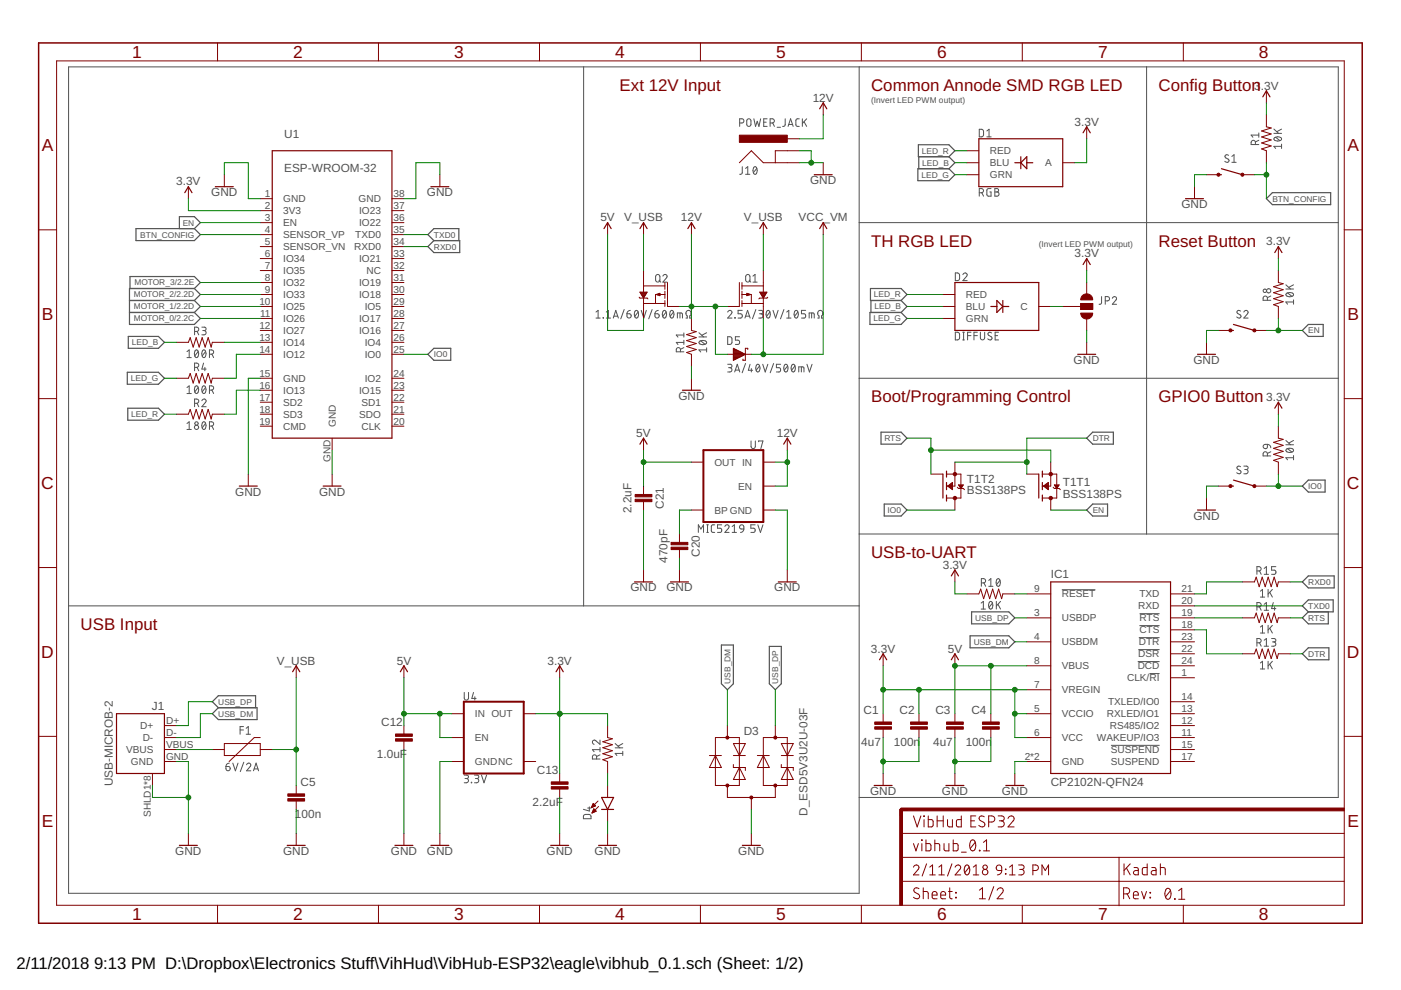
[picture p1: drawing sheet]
<svg xmlns="http://www.w3.org/2000/svg" width="297mm" height="210mm" viewBox="0 0 297 210" stroke-linecap="round" stroke-linejoin="round" font-family="sans-serif">
<g fill="none" stroke="#505050" stroke-width=".21">
<path d="M123.7 14.2v114.3M182.2 14.2v175.2h-167.7v-175.2h269.2v154.9h-101.5M243.1 14.2v99M156.8 26.1h.5a.44 .44 0 0 0 .4-.5 .44 .44 0 0 0-.4-.4h-.5v1.6M157.4 35.3v1.4l-.6 .3M158.1 37h.9M158.1 35.7l.4-.4v1.7M158.5 25.3l.3-.1 .3 .1 .1 1.1a.44 .44 0 0 1-.4 .4 .44 .44 0 0 1-.5-.4zM159.8 25.2l.4 1.6 .3-1.1 .4 1.1 .4-1.6M159.9 35.5l.2-.2a.95 .95 0 0 1 0 1.7 1 1 0 0 1-.2-1.5zM160.5 35.7l-.8 .9M161.9 25.9h.6"/>
<path d="M162.6 25.2h-.7v1.6h.7M163.3 26.1h.4a.44 .44 0 0 0 .5-.5 .44 .44 0 0 0-.5-.4h-.4v1.6M163.8 26.1l.4 .7M164.8 27h.7M166.5 25.2l-.1 1.4-.5 .2M167.1 26.8l.5-1.6 .6 1.6M167.2 26.4h.8M169.5 25.2h-.5l-.3 .3 .1 1.1 .2 .2h.5M170.1 25.2v1.6M170.5 25.8l.5 1M171 25.2l-.9 1M207.6 27.4h.6l.3 .3v.9l-.3 .4h-.6z"/>
<path d="M209.2 29h.9M209.2 27.8l.5-.4v1.6M210.1 40h-.7l-.1 .2-.1 1 .2 .4h.7v-.9h-.2M210.9 40h.5a.36 .36 0 0 1 .3 .3 .36 .36 0 0 1-.3 .4 .44 .44 0 0 1 .4 .4 .44 .44 0 0 1-.4 .5h-.5zM260.5 32.9a.41 .41 0 0 0-.6-.1 .41 .41 0 0 0-.1 .6l.6 .3a.38 .38 0 0 1 .1 .6 .38 .38 0 0 1-.5 .1l-.3-.2M261.2 33.2l.4-.4v1.6M261.2 34.4h.9M266.2 30.6v-.4a.46 .46 0 0 0-.5-.5 .46 .46 0 0 0-.4 .5v.4h1.6M266.9 29.7l-.7 .4M266.9 28.6h-1.6l.3 .5M266.9 28.2v.9M270.1 28.3h1.6"/>
<path d="M270.1 27.4l1 .9M270.2 29.2a1 1 0 0 1 1.5 .3 .97 .97 0 0 1-1.6 0zM270.5 29.1l.9 .7M271.7 31h-1.6l.4 .5M271.7 30.6v.9M271.7 27.4l-1 .5M139.1 58.3l.4-.1 .3 .1 .1 1.1a.46 .46 0 0 1-.4 .4 .46 .46 0 0 1-.5-.4zM139.7 59.5l.4 .3M140.5 58.5a.44 .44 0 0 1 .7-.3 .44 .44 0 0 1 .1 .7l-.8 .9h.9M158.2 58.3l.4-.1 .3 .1 .1 1.1a.46 .46 0 0 1-.5 .4 .46 .46 0 0 1-.4-.4zM158.8 59.5l.4 .3M159.6 58.5l.5-.3v1.6"/>
<path d="M159.6 59.8h.9M182.2 47.2h101.5M202.5 57.9h.7l.2 .2 .1 1-.3 .4h-.7zM204.2 58.2a.45 .45 0 0 1 .6-.3 .45 .45 0 0 1 .1 .7l-.7 .9h.9M207.6 40.9h.5a.44 .44 0 0 0 .4-.5 .44 .44 0 0 0-.4-.4h-.5v1.6M208.2 40.9l.3 .7M210.9 40.7h.5M39.6 74.5l.5-.3v1.6M39.6 75.8h1M41.3 70.3h.4a.46 .46 0 0 0 .4-.5 .46 .46 0 0 0-.4-.4h-.4v1.6M41.3 77.9h.4a.46 .46 0 0 0 .4-.5 .46 .46 0 0 0-.4-.4h-.4v1.6M41.4 74.3l.1-.1a.8 .8 0 0 1 .7 .6 .8 .8 0 0 1-.2 .8l-.3 .2a1.04 1.04 0 0 1-.3-1.5z"/>
<path d="M41.8 70.3l.3 .7M41.8 77.9l.3 .7M42 74.5l-.7 1M42.8 69.4h.5a.36 .36 0 0 1 .4 .3 .36 .36 0 0 1-.4 .4h-.3M43 74.3l.1-.1a.8 .8 0 0 1 .7 .6 .8 .8 0 0 1-.3 .8l-.3 .2a1.04 1.04 0 0 1-.2-1.5zM43.2 77l-.4 1.3h.9M43.2 70.1a.46 .46 0 0 1 .5 .4 .46 .46 0 0 1-.5 .5h-.4M43.4 77.9v.7M43.6 74.5l-.7 1M44.4 75.1h.5a.46 .46 0 0 0 .4-.5 .46 .46 0 0 0-.4-.4h-.5v1.6M44.9 75.1l.4 .7M126.4 67.4h.9"/>
<path d="M126.4 66.2l.4-.4v1.6M127.9 67.4h.1zM128.5 67.4h1M128.5 66.2l.5-.4v1.6M130 67.4l.6-1.6 .5 1.6M130.2 67h.8M132.3 65.6l-.7 2M132.9 66.5h.6a.45 .45 0 0 1 .3 .5 .45 .45 0 0 1-.4 .4 .45 .45 0 0 1-.5-.4zM133.6 65.8l-.5 .3-.2 .4M134.7 65.9l.2-.1a.97 .97 0 0 1 0 1.6 1.02 1.02 0 0 1-.2-1.5zM135.3 66.2l-.7 .9M136 65.8l.5 1.6 .5-1.6"/>
<path d="M138.3 65.6l-.8 2M138.9 66.5h.5a.45 .45 0 0 1 .4 .5 .45 .45 0 0 1-.5 .4 .45 .45 0 0 1-.4-.4zM139.6 65.8l-.5 .2-.2 .5M140.6 65.9l.3-.1a.95 .95 0 0 1 0 1.6 1.04 1.04 0 0 1-.3-1.5zM141.2 66.2l-.7 .9M142.2 65.9l.2-.1a.95 .95 0 0 1 0 1.6 1.04 1.04 0 0 1-.2-1.5zM142.8 66.2l-.7 .9M143.6 67.4v-1h1l.1 1M144.2 66.4v1M144.3 74.6v-.5a.44 .44 0 0 0-.5-.4 .44 .44 0 0 0-.4 .4v.5h1.6M145 73.7l-.7 .4M145 72.6h-1.6l.3 .4"/>
<path d="M145 70.6v.9M145 72.1v.9M145 71h-1.6l.3 .5M145.4 67.4h.3v-.4a.62 .62 0 0 1-.2-1 .62 .62 0 0 1 1 0 .62 .62 0 0 1-.3 1v.4h.3M148.2 71.4h1.6M148.2 70.5l1 .9M148.3 72.4a1.02 1.02 0 0 1 1.5 .2 .95 .95 0 0 1-1.6 0zM148.6 72.3l.9 .7M149.8 74.2h-1.6l.4 .4M149.8 73.7v.9M149.8 70.5l-1 .6M154.3 66.2a.45 .45 0 0 1 .6-.4 .45 .45 0 0 1 .2 .7l-.8 .9h.9"/>
<path d="M154.3 77.2h.5a.36 .36 0 0 1 .4 .4 .36 .36 0 0 1-.4 .4h-.3M154.3 71.4h.6l.3 .3v.9l-.3 .4h-.6zM154.7 78a.46 .46 0 0 1 .5 .4 .46 .46 0 0 1-.5 .5h-.4M155.8 78.9l.5-1.7 .5 1.7M155.8 67.4h.1zM155.9 78.5h.8M156.8 71.4h-.9v.7h.5a.46 .46 0 0 1 .4 .5 .46 .46 0 0 1-.4 .4h-.5M157.4 65.8h-.9v.7h.5a.46 .46 0 0 1 .4 .5 .46 .46 0 0 1-.4 .4h-.5M157.9 67.4l.6-1.6 .5 1.6M158.1 77.1l-.7 1.9M158.1 67h.8M159 77.2l-.3 1.3h.9"/>
<path d="M159.3 78.1v.8M160.3 65.6l-.8 2M160.4 77.3h.1a.8 .8 0 0 1 .7 .5 .8 .8 0 0 1-.2 .8l-.3 .3a1.04 1.04 0 0 1-.3-1.6zM160.9 65.8h.5a.36 .36 0 0 1 .4 .4 .36 .36 0 0 1-.4 .3h-.4M161 77.6l-.7 .9M161.3 66.5a.46 .46 0 0 1 .5 .5 .46 .46 0 0 1-.5 .4h-.4M161.7 77.2l.5 1.7 .6-1.7M162.6 65.9l.3-.1a.97 .97 0 0 1 0 1.6 1.02 1.02 0 0 1-.3-1.5zM163.2 66.2l-.7 .9M163.9 65.8l.5 1.6 .6-1.6M164 77.1l-.7 1.9M165.5 77.2h-.9v.8h.5a.46 .46 0 0 1 .4 .4 .46 .46 0 0 1-.4 .5h-.5"/>
<path d="M166.2 65.6l-.7 2M166.4 77.3l.2-.1a.97 .97 0 0 1 0 1.7 1.02 1.02 0 0 1-.2-1.6zM166.8 67.4h.9M166.8 66.2l.4-.4v1.6M167 77.6l-.7 .9M167.9 77.3l.3-.1a.97 .97 0 0 1 0 1.7 1.02 1.02 0 0 1-.3-1.6zM168.6 77.6l-.8 .9M168.6 65.9l.2-.1a.95 .95 0 0 1 0 1.6 1.04 1.04 0 0 1-.2-1.5zM169.2 66.2l-.8 .9M169.4 78.9v-1.1l1 .1 .1 1M169.9 77.8v1.1M170.8 65.8h-.9v.7h.6a.46 .46 0 0 1 .3 .5 .46 .46 0 0 1-.3 .4h-.6"/>
<path d="M171.1 77.2l.5 1.7 .6-1.7M171.6 67.4v-1h1v1M172.1 66.4v1M173.4 67.4h.3v-.4a.62 .62 0 0 1-.3-1 .62 .62 0 0 1 1 0 .62 .62 0 0 1-.2 1v.4h.3M202.5 70.4l.7 .1 .2 .2 .1 .9-.3 .4-.7 .1zM204.1 70.4h.4M204.1 72.1h.4M204.3 70.4v1.7M205.1 71.2h.8M205.9 70.4h-.8v1.7M206.5 71.2h.7M207.2 70.4h-.7v1.7"/>
<path d="M207.9 70.4v1.2a.46 .46 0 0 0 .4 .5 .46 .46 0 0 0 .5-.5v-1.2M210.2 70.6l-.5-.1-.2 .3v.2l.6 .4a.41 .41 0 0 1 .1 .6 .41 .41 0 0 1-.6 0l-.2-.2M211 71.2h.5M211.7 70.4h-.7v1.7h.7M233.6 62.9l-.1 1.4-.2 .2h-.3M234.3 63.8h.5a.46 .46 0 0 0 .4-.5 .46 .46 0 0 0-.4-.4h-.5v1.6M235.8 63.2a.44 .44 0 0 1 .7-.3 .44 .44 0 0 1 .1 .7l-.8 .9h.9M263 66l-.5-.2-.2 .4v.2l.6 .4a.41 .41 0 0 1 .1 .6 .41 .41 0 0 1-.6-.1l-.2-.1M263.7 66.2a.45 .45 0 0 1 .6-.4 .45 .45 0 0 1 .2 .7l-.8 .9h.9M268.7 63.7v-.5a.46 .46 0 0 0-.4-.4 .46 .46 0 0 0-.5 .4v.5h1.6M269.4 62.8l-.7 .3M272.6 61.3h1.7"/>
<path d="M272.6 60.4l1 .9M272.8 62.2a1.02 1.02 0 0 1 1.5 .3 .95 .95 0 0 1-1.7 0zM273 62.1l.9 .7M274.3 64h-1.7l.4 .5M274.3 63.6v.9M274.3 60.4l-1 .5M39.6 89.8l.5-.4v1.7M39.6 82.2l.5-.4v1.6M39.6 91.1h1M39.6 83.4h1M41.3 85.5h.4a.46 .46 0 0 0 .4-.4 .46 .46 0 0 0-.4-.5h-.4v1.6M41.4 81.9l.1-.1a.8 .8 0 0 1 .7 .6 .8 .8 0 0 1-.2 .8l-.3 .2a1.04 1.04 0 0 1-.3-1.5z"/>
<path d="M41.8 85.5l.3 .7M42 82.2l-.7 .9M42.8 85a.44 .44 0 0 1 .6-.4 .44 .44 0 0 1 .2 .7l-.8 .9h.9M43 89.5h.1a.8 .8 0 0 1 .7 .5 .8 .8 0 0 1-.3 .8l-.3 .3a1.04 1.04 0 0 1-.2-1.6zM43 81.9l.1-.1a.8 .8 0 0 1 .7 .6 .8 .8 0 0 1-.3 .8l-.3 .2a1.04 1.04 0 0 1-.2-1.5zM43.6 89.8l-.7 .9M43.6 82.2l-.7 .9M44.4 90.3h.5a.46 .46 0 0 0 .4-.4 .46 .46 0 0 0-.4-.5h-.5v1.7M44.4 82.7h.5a.46 .46 0 0 0 .4-.4 .46 .46 0 0 0-.4-.5h-.5v1.6M44.9 90.3l.4 .8M44.9 82.7l.4 .7M159.2 93.5v1.2a.46 .46 0 0 0 .5 .4 .46 .46 0 0 0 .4-.4v-1.2"/>
<path d="M160.8 93.7v-.2h1l-.5 1.6M182.2 80.2h101.5M263 99a.41 .41 0 0 0-.6-.1 .41 .41 0 0 0-.1 .5l.6 .4a.41 .41 0 0 1 .1 .6 .41 .41 0 0 1-.6 0l-.2-.2M263.7 98.8h.6a.36 .36 0 0 1 .3 .4 .36 .36 0 0 1-.3 .3h-.4M264.2 99.5a.46 .46 0 0 1 .4 .5 .46 .46 0 0 1-.4 .5h-.5M267.9 94.3l.8-.1v.6a.46 .46 0 0 1-.7 .3 .46 .46 0 0 1-.1-.8zM268.7 96.7v-.5a.46 .46 0 0 0-.4-.4 .46 .46 0 0 0-.5 .4v.5h1.6M268.7 94.2l.6 .3 .1 .4M269.4 95.8l-.7 .3M272.6 94.3h1.7M272.6 93.4l1 .9M272.8 95.2a1 1 0 0 1 1.5 .3 .97 .97 0 0 1-1.7 0z"/>
<path d="M273 95.1l.9 .7M274.3 96.6v.9M274.3 97h-1.7l.4 .5M274.3 93.4l-1 .5M148.1 112.9v-1.6l.5 .9 .6-.9v1.6M149.8 112.9h.4M149.8 111.3h.4M150 111.3v1.6M151.5 111.3h-.5l-.2 .3v1.1l.2 .2h.5M153 111.3h-.9v.7h.6a.45 .45 0 0 1 .3 .4 .45 .45 0 0 1-.3 .5h-.6M153.7 111.6a.44 .44 0 0 1 .6-.3 .44 .44 0 0 1 .2 .7l-.8 .9h.9M155.2 112.9h.9"/>
<path d="M155.2 111.6l.5-.3v1.6M156.9 111.4l.4-.1 .3 .1 .1 .8-.8-.1-.1-.4zM157.7 112.2l-.3 .6-.4 .1M160.1 111.3h-.9v.7h.5a.45 .45 0 0 1 .4 .4 .45 .45 0 0 1-.4 .5h-.5M160.7 111.3l.5 1.6 .6-1.6M182.2 113.2h101.5M14.5 128.5h167.7M208 127.9l.5-.4v1.6M208 129.1h.9M208.1 123.6h.4a.46 .46 0 0 0 .5-.5 .46 .46 0 0 0-.5-.4h-.4v1.6M208.6 123.6l.4 .7M209.6 123.1l.5-.4v1.6"/>
<path d="M209.6 124.3h.9M209.8 127.6l.3-.1a.97 .97 0 0 1 0 1.6 1 1 0 0 1-.3-1.5zM210.4 127.9l-.7 .9M211.2 127.5v1.6M211.4 122.8l.2-.1a.97 .97 0 0 1 0 1.6 1 1 0 0 1-.2-1.5zM211.6 128.1l.5 1M212 123.1l-.7 .9M212.1 127.5l-.9 1M225.1 125h7.1M241.3 137.7h4.6M241.4 135.2h4.5M241.6 132.7h4.3"/>
<path d="M241.6 130.1h4.3M266.5 136.3h.4a.46 .46 0 0 0 .5-.5 .46 .46 0 0 0-.5-.4h-.4v1.6M266.5 128.7h.4a.46 .46 0 0 0 .5-.5 .46 .46 0 0 0-.5-.4h-.4v1.6M266.5 121.1h.4a.46 .46 0 0 0 .5-.5 .46 .46 0 0 0-.5-.5h-.4v1.7M267 136.3l.4 .7M267 128.7l.4 .7M267 121.1l.4 .7M267.2 125.3l.5-.3v1.6M267.2 132.9l.5-.3v1.6M267.2 134.2h.9M267.2 126.6h.9M268 135.7l.5-.3v1.6"/>
<path d="M268 120.5l.5-.4v1.7M268 128.1l.5-.3v1.6M268 137h.9M268 129.4h.9M268 121.8h.9M268.9 125v1.6M268.9 132.6v1.6M269.2 133.2l.6 1M269.2 125.6l.6 1M269.6 135.4h.6a.36 .36 0 0 1 .3 .3 .36 .36 0 0 1-.3 .4h-.4M269.8 132.6l-.9 1M269.8 125l-.9 1"/>
<path d="M270 127.8l-.4 1.2h.9M270 136.1a.46 .46 0 0 1 .5 .5 .46 .46 0 0 1-.5 .4h-.4M270.2 128.7v.7M270.5 120.1h-.9v.8h.6a.45 .45 0 0 1 .3 .4 .45 .45 0 0 1-.3 .5h-.6M50.9 154.8h.7M51.6 154.1h-.7v1.6M52.2 154.4l.4-.3v1.6M52.2 155.7h.9M98.4 146.8v1.2a.46 .46 0 0 0 .5 .4 .46 .46 0 0 0 .4-.4v-1.2M100.4 146.8l-.4 1.3h.9M100.7 147.7v.7M127.2 156.9v.9l-.9-.7a.44 .44 0 0 0-.7 .1 .44 .44 0 0 0 .4 .6"/>
<path d="M127.2 158.9h-1.6l.4 .5M127.2 158.5v.9M130.4 158.6h1.6M130.4 157.6l1 1M132 159.7h-1.6l.4 .5M132 159.3v.9M132 157.6l-1 .6M235.5 158h10.4M241.2 140.3h4.7M243.7 142.8h2.2M267.2 140.6l.5-.4v1.6M267.2 141.8h.9"/>
<path d="M268.9 140.2v1.6M269.2 140.8l.6 1M269.8 140.2l-.9 1M47.9 162.5h.6a.45 .45 0 0 1 .3 .5 .45 .45 0 0 1-.5 .4 .45 .45 0 0 1-.4-.4zM48.6 161.8l-.4 .1-.3 .6M49.4 161.8l.5 1.6 .6-1.6M51.7 161.6l-.8 2M52.3 162.2a.44 .44 0 0 1 .6-.4 .44 .44 0 0 1 .1 .7l-.7 .9h.9M53.7 163.4l.6-1.6 .5 1.6M53.9 163h.8M98.4 164.3h.6a.36 .36 0 0 1 .3 .4 .36 .36 0 0 1-.3 .4h-.4M98.9 165.1a.46 .46 0 0 1 .4 .4 .46 .46 0 0 1-.4 .5h-.5"/>
<path d="M99.9 165.9l.1 .1zM100.6 164.3h.6a.36 .36 0 0 1 .3 .4 .36 .36 0 0 1-.3 .4h-.4M101.1 165.1a.46 .46 0 0 1 .4 .4 .46 .46 0 0 1-.4 .5h-.5M102.1 164.3l.5 1.7 .6-1.7M123.8 172.8l1.2-.1 .3 .3v.6h-1.6zM124.6 171.3h.7M124.9 171.1v.9l-1.2-.4M126.5 160.9v-.4a.44 .44 0 0 0-.5-.5 .44 .44 0 0 0-.4 .5v.4h1.6M127.2 160l-.7 .4"/>
<circle cx="268.2" cy="61.7" r=".36"/>
<circle cx="269" cy="61.7" r=".45"/>
<circle cx="41.7" cy="89.8" r=".36"/>
<circle cx="41.7" cy="90.6" r=".45"/>
</g>
<g fill="none" stroke="#505050" stroke-width=".25">
<path d="M194.6 35.8h6.6l1.3 1.2-1.3 1.3h-6.6zM194.7 30.7h6.5l1.3 1.3-1.3 1.2h-6.5zM194.8 33.2v2.6M201.2 33.2l1.3 1.3-1.3 1.3M28.8 48.5h12.4l1.3 1.2-1.3 1.3h-12.4zM38 48.5v-2.6h3.2l1.3 1.3-1.3 1.3M92 51h5.5v2.6h-5.5l-1.3-1.3zM92 51l-1.3-1.3 1.3-1.2h5.3v2.5M268.5 42.1l1.3-1.2h12.3v2.5h-12.3zM27 78.9h6.6l1.3 1.3-1.3 1.3h-6.6zM27.2 71.3h6.4l1.3 1.3-1.3 1.3h-6.4zM27.5 63.7h13.7"/>
<path d="M27.5 66.3h13.7M27.6 61.2v-2.6h13.6l1.3 1.3-1.3 1.3M41.2 61.2h-13.7v7.6h13.7l1.3-1.3-1.3-1.2M41.2 63.7l1.3 1.3-1.3 1.3M41.2 61.2l1.3 1.2-1.3 1.3M92 73.9h3.6v2.5h-3.6l-1.3-1.3zM184.4 66.3h6.7l1.2 1.2-1.2 1.3h-6.7zM184.6 61.2h6.5l1.2 1.2-1.2 1.3h-6.5zM184.7 63.7v2.6M191.1 63.7l1.2 1.3-1.2 1.3M277.4 68.8h3.1v2.5h-3.1l-1.3-1.2zM27.1 86.6h6.5l1.3 1.2-1.3 1.3h-6.5z"/>
<path d="M186.8 91.6h4.3l1.2 1.3-1.2 1.3h-4.3zM230.4 92.9l1.3-1.3h4.4v2.6h-4.4zM187.5 106.9h3.6l1.2 1.2-1.2 1.3h-3.6zM230.4 108.1l1.3-1.2h3.1v2.5h-3.1zM276.1 103.1l1.3-1.3h3.5v2.5h-3.5zM153 136.8h2.5v8.2l-1.3 1.2-1.2-1.2zM163.1 137.1h2.6v7.9l-1.3 1.2-1.3-1.2zM205.7 134.8h8.2l1.3 1.3-1.3 1.3h-8.2zM206 129.7h7.9l1.3 1.3-1.3 1.3h-7.9zM276.1 123.4l1.3-1.3h5.5v2.6h-5.5zM276.1 128.5l1.3-1.3h5.3v2.5h-5.3zM277.4 129.7l-1.3 1.3 1.3 1.3h4.2v-2.6"/>
<path d="M277.4 137.4h4.3v2.5h-4.3l-1.3-1.3zM46.3 150.1l-1.3-1.3 1.3-1.3h7.9v2.6M46.3 150.1h8.2v2.5h-8.2l-1.3-1.3z"/>
</g>
<g fill="none" stroke="#800000" stroke-width=".25">
<path d="M45.7 39.6h3.8M57.7 32h25.4v60.9h-25.4zM91.4 39.6h3.8M172.6 37h3.8M173.8 23.1l.7-1.3 .8 1.3M207.5 29.4h17.8v10.2h-17.8zM215.2 34.5h1.2M216.4 34.5l1.3-1.3v2.6zM216.4 33.2v2.6M217.7 34.5h1.3M229.6 28.2l.8-1.3 .8 1.3M258.3 37h.7"/>
<path d="M259 35.8l4.4 1.2M267.7 20.5l.8-1.2 .8 1.2M39.2 40.9l.7-1.3 .8 1.3M128.1 48.5l.7-1.3 .8 1.3M135.7 48.5l.7-1.3 .8 1.3M145.8 48.5l.8-1.3 .8 1.3M161.1 48.5l.7-1.3 .8 1.3M173.8 48.5l.7-1.3 .8 1.3M202.5 59.9h17.7v10.2h-17.7zM229.6 56.1l.8-1.3 .8 1.3M251.4 42.1h3.8M270.3 53.6l.7-1.3 .8 1.3"/>
<path d="M210.1 65h1.2M211.3 63.7l1.3 1.3-1.3 1.3zM212.6 63.7v2.6M212.6 65h1.3M228.5 75.1h3.8M253.9 75.1h3.8M260.9 70.1h.6M261.5 68.8l4.5 1.3M135.7 94.2l.7-1.3 .8 1.3M144.7 82.7h3.8M166.2 94.2l.7-1.3 .8 1.3M200.7 99.9v1.3"/>
<path d="M221 99.9v1.3M270.3 86.6l.7-1.3 .8 1.3M50.7 103.1h3.8M68.5 103.1h3.8M199.9 100.5v5.1M200.7 102.3v1.5M200.7 105v1.2M220.2 100.5v5.1M221 102.3v1.5M221 105v1.2M253.9 108.1h3.8M260.9 103.1h.6"/>
<path d="M261.5 101.8l4.5 1.3M134.5 123.4h3.8M142.2 123.4h3.8M165 123.4h3.8M186.5 139.9l.7-1.3 .8 1.3M201.7 122.1l.8-1.3 .7 1.3M201.7 139.9l.8-1.3 .7 1.3M222.8 123.4h25.4v40.6h-25.4zM24.7 151.3h10.2v12.7h-10.2zM62 142.4l.8-1.2 .8 1.2M84.9 142.4l.7-1.2 .8 1.2M117.9 142.4l.8-1.2 .7 1.2"/>
<path d="M38 179.2h3.8M60.9 179.2h3.8M83.7 179.2h3.8M91.4 179.2h3.8M116.8 179.2h3.8M126.9 179.2h3.8M127.6 169.1h2.5l-1.3 2.5zM127.6 171.6h2.5M157.4 179.2h3.8M185.3 166.5h3.8M200.6 166.5h3.8M213.3 166.5h3.8"/>
</g>
<g fill="none" stroke="#800000" stroke-width=".21">
<path d="M12 12.9h273v179h-273zM46.1 9.1v3.8M80.2 9.1v3.8M114.4 9.1v3.8M148.5 9.1v3.8M182.6 9.1v3.8M216.7 9.1v3.8M250.9 9.1v3.8M268.5 19.3v2.5M39.9 39.6v2.5M47.6 37v2.6M93.3 37v2.6"/>
<path d="M156.8 34.5l2.5-2.5 2.5 2.5h7.7M166.9 29.4h2.6M169.5 32h-5.1v2.5M174.5 21.8v2.5M174.5 34.5v2.5M205 37h2.5M205 34.5h2.5M205 32h2.5M225.3 34.5h2.6M230.4 26.9v2.5M253.3 39.6v2.5M255.8 37h2.5"/>
<path d="M263.4 37h2.6M268.5 24.3v2.6l1 .2-2 .7 2 .6-2 .6 2 .7-2 .6 2 .6-2 .7 1 .4v2.5M8.2 48.7h3.8M55.2 42.1h2.5M55.2 44.7h2.5M55.2 47.2h2.5M55.2 49.7h2.5M55.2 52.3h2.5M55.2 54.8h2.5M55.2 57.4h2.5M55.2 59.9h2.5M83.1 42.1h2.5"/>
<path d="M83.1 44.7h2.5M83.1 47.2h2.5M83.1 49.7h2.5M83.1 52.3h2.5M83.1 54.8h2.5M83.1 57.4h2.5M83.1 59.9h2.5M128.8 47.2v2.5M136.4 47.2v2.5M136.4 57.4v4.4M141 59.9v1.4M141.5 59.9v5.1h2.6"/>
<path d="M146.6 47.2v2.5M156.8 59.9v5.1h-2.6M157.3 59.9v1.4M161.8 47.2v2.5M161.8 57.4v4.4M174.5 47.2v2.5M230.4 54.8v2.6M230.4 59.9v2.5M271 57.4v2.5l1.1 .3-2.1 .6 2.1 .6-2.1 .7 2.1 .6-2.1 .6 2.1 .7-2.1 .6 1 .4v2.5M271 52.3v2.5M285 48.7h3.8M37.4 72.6h2.5l.4-1 .7 2 .6-2 .6 2 .7-2 .6 2 .6-2 .7 2 .2-1h2.6"/>
<path d="M55.2 67.5h2.5M55.2 65h2.5M55.2 62.4h2.5M55.2 72.6h2.5M55.2 70.1h2.5M55.2 75.1h2.5M83.1 67.5h2.5M83.1 65h2.5M83.1 62.4h2.5M83.1 72.6h2.5M83.1 70.1h2.5M83.1 75.1h2.5"/>
<path d="M135.5 63l.2 .2h1.5l.2 .2M135.7 61.9h1.5l-.8 1.3zM135.7 62h1.4M135.8 62.2h1.3M135.9 62.3h1.1M136 62.4h.9M136 62.5h.8M136.1 62.7h.7M136.2 62.8h.5M136.2 62.9h.4M136.3 63h.2M136.4 63.1h.1"/>
<path d="M136.4 64.3h4.6M136.4 60.6h4.6M136.4 63.2v4.3M139.1 62.4l.8-.2v.5zM139.3 62.4h.6M139.4 62.5h.5M139.6 62.3h.3M139.8 62.7h.1M141 62.4h-2v1.9M141 61.7v1.6M141 63.7v1.3M146.6 67.5v2.6l1 .2-2 .7 2 .6-2 .6 2 .6-2 .7 2 .6-2 .6 1 .4v2.6"/>
<path d="M154.2 75.1h1.3M155.5 76.4h.1M155.5 76.3h.2M155.5 76.2h.5M155.5 76h.7M155.5 75.9h1M155.5 75.8h1.2M155.5 75.7h1.5M155.5 75.5h1.7M155.5 75.4h1.9M155.5 75.3h2.2M155.5 75.2h2.4"/>
<path d="M155.5 75.1h2.4M155.5 75h2.1M155.5 74.8h1.9M155.5 74.7h1.7M155.5 74.6h1.4M155.5 74.5h1.2M155.5 74.3h.9M155.5 74.2h.7M155.5 74.1h.5M155.5 74h.2M157.3 62.4h2v1.9M157.3 61.7v1.6"/>
<path d="M157.3 63.7v1.3M157.3 64.3h4.5M157.3 60.6h4.5M158 75.1h1.3M158 75.1l-2.5-1.2v2.5M158 75.1l-2.5 1.3M158.3 62.7h.2M158.3 62.5h.6M158.3 62.4h.7M158.3 62.3h.4M158.3 62.2l.8 .2-.8 .3zM158.5 74.1v-.2h-.5v2.5h-.5v-.3"/>
<path d="M161.1 61.9h1.5l-.8 1.3zM161.1 62h1.4M161.2 62.2h1.3M161.3 62.3h1.1M161.4 62.4h.9M161.4 62.5h.8M161.5 62.7h.7M161.6 62.8h.5M161.6 62.9h.4M161.7 63h.2M161.8 63.1h.1M161.8 63.2v4.3"/>
<path d="M162.8 63l-.2 .2h-1.5l-.2 .2M199.9 67.5h2.6M199.9 65h2.6M199.9 62.4h2.6M220.2 65h2.6M225.3 65h3.8M229.1 64.3h2.6v1.3h-2.6zM230.4 67.5v2.6M230.4 72.6v2.5M255.8 72.6v2.5M258.3 70.1h2.6M266 70.1h2.5"/>
<path d="M8.2 84.5h3.8M37.4 87.8h2.5l.4-1 .7 2 .6-2 .6 2 .7-2 .6 2 .6-2 .7 2 .2-1h2.6M37.4 80.2h2.5l.4-1 .7 2 .6-2 .6 2 .7-2 .6 2 .6-2 .7 2 .2-1h2.6M55.2 87.8h2.5M55.2 80.2h2.5M55.2 82.7h2.5M55.2 85.3h2.5M55.2 90.4h2.5M70.4 92.9v2.5M83.1 87.8h2.5M83.1 80.2h2.5M83.1 82.7h2.5"/>
<path d="M83.1 85.3h2.5M83.1 90.4h2.5M136.4 92.9v2.5M146.6 80.2v2.5M146.6 98h2.5M161.8 98h2.6M166.9 92.9v2.5M202.5 98v5.1h-1.8M222.8 98v5.1h-1.8M271 85.3v2.5M271 90.4v2.5l1.1 .3-2.1 .6 2.1 .6-2.1 .7 2.1 .6-2.1 .6 2.1 .7-2.1 .6 1 .4v2.5M285 84.5h3.8"/>
<path d="M52.6 100.5v2.6M70.4 100.5v2.6M136.4 103.1v1.7M136.4 106.4v1.7M144.1 113.2v1.8M144.1 116.5v1.8M146.6 108.1h2.5M161.8 103.1h2.6M161.8 108.1h2.6M197.4 100.5h2.5M200.7 100.5h3v5.1h-3M200.9 103.1l1.1-.8v1.5z"/>
<path d="M201.1 103.2h.9M201.1 102.9h.9M201.3 103.3h.7M201.3 102.8h.7M201.4 103.4h.6M201.4 102.7h.6M201.6 103.5h.4M201.6 102.6h.4M201.7 103.7h.3M201.8 102.4h.2M201.9 103.8h.1M201.9 102.3h.1"/>
<path d="M202.5 105.6v2.5M203 103.3l.2 .3h1l.3 .2M203.2 102.8h1l-.5 .8zM203.3 102.9h.9M203.4 103h.7M203.5 103.2h.5M203.6 103.3h.3M203.6 103.4h.2M203.7 103.5h.1M217.7 100.5h2.5M221 100.5h3v5.1h-3M221.3 103.1l1-.8v1.5z"/>
<path d="M221.4 103.2h.9M221.4 102.9h.9M221.6 103.3h.7M221.6 102.8h.7M221.7 103.4h.6M221.8 102.7h.5M221.9 103.5h.4M221.9 102.6h.4M222 103.7h.3M222.1 102.4h.2M222.2 103.8h.1M222.2 102.3h.1"/>
<path d="M222.8 105.6v2.5M223.3 103.3l.2 .3h1.1l.2 .2M223.5 102.8h1.1l-.6 .8zM223.6 102.9h.9M223.7 103h.7M223.8 103.2h.5M223.9 103.3h.3M223.9 103.4h.3M224 103.5h.1M255.8 105.6v2.5M258.3 103.1h2.6M266 103.1h2.5"/>
<path d="M8.2 120.3h3.8M136.4 120.8v2.6M144.1 120.8v2.6M166.9 120.8v2.6M187.2 138.6v2.6M202.5 120.8v2.6M202.5 138.6v2.6M205 125.9h2.5l.4-1 .7 2 .6-2 .6 2 .7-2 .6 2 .6-2 .7 2 .2-1h2.6M217.7 136.1h5.1M217.7 131h5.1M217.7 125.9h5.1M248.2 136.1h5.1"/>
<path d="M248.2 131h5.1M248.2 125.9h5.1M248.2 128.5h5.1M248.2 133.5h5.1M248.2 138.6h5.1M263.4 131h2.6l.3-1 .7 2 .6-2 .6 2 .7-2 .6 2 .7-2 .6 2 .2-1h2.6M263.4 138.6h2.6l.3-1 .7 2 .6-2 .6 2 .7-2 .6 2 .7-2 .6 2 .2-1h2.6M263.4 123.4h2.6l.3-1 .7 2 .6-2 .6 2 .7-2 .6 2 .7-2 .6 2 .2-1h2.6M285 120.3h3.8M8.2 156.1h3.8M34.9 156.4h2.5M34.9 153.8h2.5"/>
<path d="M34.9 158.9h2.5M45 158.9h2.6M47.6 157.6h7.6v2.6h-7.6zM55.2 156.4h-1.3l-5.3 5.1M55.2 158.9h2.5M62.8 141.2v2.5M85.6 141.2v2.5M85.6 153.8v1.8M85.6 157.1v1.8M95.8 151.3h2.5M95.8 156.4h2.5M111 151.3h2.6"/>
<path d="M118.7 141.2v2.5M128.8 153.8v2.6l1 .2-2 .7 2 .6-2 .6 2 .7-2 .6 2 .6-2 .7 1 .4v2.5M151.7 156.4h5.1v10.1h-5.1zM154.2 153.8v2.6M155.5 157.6h2.5l-1.2 2.6zM161.8 156.4h5.1v10.1h-5.1zM164.4 153.8v2.6M165.7 157.6h2.5l-1.3 2.6zM187.2 151.3v1.8M187.2 154.6v1.8M194.8 151.3v1.8M194.8 154.6v1.8"/>
<path d="M202.5 151.3v1.8M202.5 154.6v1.8M210.1 151.3v1.8M210.1 154.6v1.8M217.7 146.2h5.1M217.7 141.2h5.1M217.7 151.3h5.1M217.7 156.4h5.1M248.2 141.2h5.1M248.2 143.7h5.1M248.2 148.8h5.1M248.2 151.3h5.1"/>
<path d="M248.2 156.4h5.1M248.2 153.8h5.1M248.2 158.9h5.1M285 156.1h3.8M32.3 164v2.5M34.9 161.5h2.5M39.9 176.7v2.5M62.8 166.5v1.8M62.8 169.8v1.8M62.8 176.7v2.5M85.6 176.7v2.5M93.3 176.7v2.5"/>
<path d="M95.8 161.5h2.5M111 161.5h2.6M118.7 164v1.8M118.7 167.3v1.8M118.7 176.7v2.5M125.4 171.2h.1M125.5 171.1h.3M125.5 171h.6M125.6 170.8h.7M125.6 172.3h.2M125.6 170.7h.5M125.6 172.1h.4"/>
<path d="M125.7 170.6h.3M125.7 172h.6M125.7 170.5h.2M125.7 171.9h.6M125.8 171.8h.4M125.8 171.7h.3M125.9 171.6h.1M125.9 171.5l.5 .5-.9 .4zM126.3 170.9l-.5-.6-.4 .9M126.3 170.9l-.9 .3M126.8 169.8l-1.4 1.4M126.9 171l-1.4 1.4"/>
<path d="M128.8 166.5v2.6M128.8 171.6v2.6M128.8 176.7v2.5M150.4 160.2h2.6M151.7 160.2l1.3 2.5h-2.6zM154.2 166.5v2.6h10.2v-2.6M155.5 162.1v.6h2.5v.7M155.5 160.2h2.5M156.8 162.7l1.2 2.6h-2.5zM159.3 169.1v2.5M159.3 176.7v2.5M160.6 160.2h2.5"/>
<path d="M161.8 160.2l1.3 2.5h-2.5zM165.7 162.1v.6h2.5v.7M165.7 160.2h2.5M166.9 162.7l1.3 2.6h-2.5zM187.2 164v2.5M191.1 176.7h93.9M193.7 178.9l.5 1.5 .5-1.5M193.7 173l.8 2.3 .7-2.3M195.4 178.1l.1 .1zM195.5 178.9v1.5M195.9 173l.1 .1zM195.9 173.8v1.5"/>
<path d="M196.3 178.1v2.3h.8l.3-.4-.1-.9-.2-.2h-.8M196.8 173v2.3h.8l.2-.4v-.9l-.2-.2h-.8M198.2 178.9l.9 .1 .1 1.4M198.2 178.1v2.3M198.7 173v2.3M198.7 174h1.3M200 173v2.3M200.2 178.9v1.3l.3 .2h.7v-1.5M200.9 173.8v1.1l.1 .3 .3 .1h.6v-1.5M202.1 178.1v2.3h.8l.2-.2v-1.1l-.2-.2h-.8M202.5 164v2.5M203.8 173v2.3h-.8l-.2-.2v-1.1l.2-.2h.8"/>
<path d="M205.8 178.3a.62 .62 0 0 1 .8-.1 .62 .62 0 0 1 .3 .7 .99 .99 0 0 1-.8 1.5 1.65 1.65 0 0 1-.3-2.1zM205.8 174h.8M206.8 178.6l-1.1 1.3M206.9 173h-1.1v2.3h1.1M208.5 178.6l.7-.5v2.3M208.7 173.2a.58 .58 0 0 0-.9-.1 .58 .58 0 0 0 0 .9l.8 .3a.58 .58 0 0 1 0 .9 .58 .58 0 0 1-.8 0l-.3-.2M209.6 174.3h.7a.65 .65 0 0 0 .6-.7 .65 .65 0 0 0-.6-.6h-.7v2.3M211.6 173h.8a.52 .52 0 0 1 .5 .5 .52 .52 0 0 1-.5 .5h-.5M212.3 174a.65 .65 0 0 1 .6 .7 .65 .65 0 0 1-.6 .6h-.7M213.7 173.5a.64 .64 0 0 1 .9-.5 .64 .64 0 0 1 .2 1l-1.1 1.3h1.3M215.2 164v2.5M217.7 161.5h5.1"/>
<path d="M248.2 161.5h5.1M46.1 191.9v3.8M80.2 191.9v3.8M114.4 191.9v3.8M148.5 191.9v3.8M182.6 191.9v3.8M191.1 186.9h93.9M191.1 181.8h93.9M193.7 183.9a.58 .58 0 0 1 .8-.5 .58 .58 0 0 1 .2 .9l-1 1.2h1.1M194.8 188.4a.58 .58 0 0 0-.8-.1 .58 .58 0 0 0 0 .9l.7 .4a.58 .58 0 0 1 .1 .9 .58 .58 0 0 1-.9-.1l-.2-.2M195.7 189l1 .1 .1 1.5M195.7 188.2v2.4"/>
<path d="M196.4 183.2l-.9 2.5M197.1 185.5h1.2M197.1 183.9l.6-.5v2.1M197.6 189.8h1.1a.54 .54 0 0 0-.4-.8 .54 .54 0 0 0-.7 .5l.2 1 .9 .1M199.1 185.5h1.1M199.1 183.9l.5-.5v2.1M199.5 189.8h1a.54 .54 0 0 0-.4-.8 .54 .54 0 0 0-.6 .5l.1 1 .9 .1M201.1 189h.8M201.4 188.2v2.1l.5 .3M201.8 183.2l-.9 2.5M202.5 183.9a.59 .59 0 0 1 .8-.5 .59 .59 0 0 1 .2 .9l-1 1.2h1.2M202.6 189.2l.2 .1z"/>
<path d="M202.6 190.2l.2 .2zM203.8 180.7h1.1M204.7 183.5l.2-.1a.88 .88 0 0 1 .7 1.3l-.1 .3a.51 .51 0 0 1-.5 .5 .51 .51 0 0 1-.5-.5l-.1-.8zM205.5 183.9l-.9 1.1M206.4 185.5h1.1M206.4 183.9l.5-.5v2.1M207.6 180.3l.2 .1zM207.6 188.7l.7-.5v2.4M207.6 190.6h1.3M208.5 180.4h1.3M210.7 188l-1 2.8M211.4 183.6l.3-.2 .6 .2 .1 1-1-.2-.2-.3z"/>
<path d="M211.4 188.7a.64 .64 0 0 1 .9-.5 .64 .64 0 0 1 .2 1.1l-1.1 1.3h1.3M212.4 184.6l-.3 .6-.6 .3M213.2 184.3l.1 .1zM213.2 185.2l.1 .1zM214 185.5h1.2M214 183.9l.6-.5v2.1M216 183.4h.7a.48 .48 0 0 1 .4 .5 .48 .48 0 0 1-.4 .4h-.5M216.6 184.3a.58 .58 0 0 1 .5 .6 .58 .58 0 0 1-.5 .6h-.6M216.7 191.9v3.8M219 184.6h.6a.59 .59 0 0 0 .6-.6 .59 .59 0 0 0-.6-.6h-.6v2.1M220.9 185.5v-2.1l.7 1.2 .7-1.2v2.1M237.3 181.8v10.2"/>
<path d="M238.2 189.5h.7a.65 .65 0 0 0 .6-.6 .65 .65 0 0 0-.6-.7h-.7v2.4M238.3 183.2v2.3M238.8 184.1l.8 1.4M239 189.5l.5 1.1M239.6 183.2l-1.3 1.4M240.3 189.8h1a.54 .54 0 0 0-.3-.8 .54 .54 0 0 0-.7 .5l.1 1 .9 .1M240.4 183.9l.7 .1 .2 .2v1.3h-.5a.46 .46 0 0 1-.5-.5 .46 .46 0 0 1 .5-.4h.5M242 189l.5 1.6 .6-1.6M243.2 183.2v2.3h-.8l-.2-.2v-1.1l.2-.2 .8-.1M243.8 190.2l.1 .2zM243.8 189.2l.1 .1zM244.2 183.9l.7 .1 .2 .3v1.2h-.6a.46 .46 0 0 1-.4-.5 .46 .46 0 0 1 .4-.4h.6"/>
<path d="M246 183.9l1 .1 .1 1.5M246 183.2v2.3M247.2 188.5a.62 .62 0 0 1 .8 0 .62 .62 0 0 1 .3 .7 .99 .99 0 0 1-.8 1.4 1.63 1.63 0 0 1-.3-2.1zM248.2 188.8l-1.1 1.3M249 190.5l.2 .2zM249.9 190.7h1.3M249.9 188.8l.6-.5v2.4M250.9 191.9v3.8"/>
<circle cx="208.9" cy="184.9" r=".58"/>
<circle cx="208.9" cy="183.9" r=".47"/>
</g>
<g fill="#800000" stroke="#800000" stroke-width=".21">
<path d="M265.7 69.8h.5v.5h-.5z" fill-rule="evenodd"/>
<path d="M260.6 69.8h.5v.5h-.5z" fill-rule="evenodd"/>
<path d="M229.1 66.4h2.6a1.27 1.27 0 0 1-1.3 1.2 1.27 1.27 0 0 1-1.3-1.2z" fill-rule="evenodd"/>
<path d="M229.6 62.6a1.27 1.27 0 0 1 1.3-.2 1.27 1.27 0 0 1 .8 1.2h-2.6l.1-.5z" fill-rule="evenodd"/>
<circle cx="263.4" cy="37" r=".33"/>
<circle cx="258.3" cy="37" r=".33"/>
<circle cx="265.9" cy="103.1" r=".33"/>
<circle cx="260.9" cy="103.1" r=".33"/>
<circle cx="164.4" cy="156.4" r=".33"/>
<circle cx="164.4" cy="166.6" r=".33"/>
<circle cx="154.2" cy="156.4" r=".33"/>
<circle cx="154.2" cy="166.6" r=".33"/>
<circle cx="159.3" cy="169.1" r=".33"/>
<circle cx="222.8" cy="100.5" r=".36"/>
<circle cx="222.8" cy="105.6" r=".36"/>
<circle cx="202.5" cy="100.5" r=".36"/>
<circle cx="202.5" cy="105.6" r=".36"/>
</g>
<g fill="#800000" stroke="#800000" stroke-width=".21">
<path d="M185.5 154.1h3.5v.5h-3.5z"/>
<path d="M185.5 153.1h3.5v.5h-3.5z"/>
<path d="M193.1 154.1h3.5v.5h-3.5z"/>
<path d="M193.1 153.1h3.5v.5h-3.5z"/>
<path d="M200.7 154.1h3.5v.5h-3.5z"/>
<path d="M200.7 153.1h3.5v.5h-3.5z"/>
<path d="M208.3 154.1h3.6v.5h-3.6z"/>
<path d="M208.3 153.1h3.6v.5h-3.6z"/>
<path d="M61 169.3h3.6v.5h-3.6z"/>
<path d="M61 168.3h3.6v.5h-3.6z"/>
<path d="M190.8 171.6h.5v20.3h-.5z"/>
<path d="M191 171.3h94v.6h-94z"/>
<path d="M83.9 156.6h3.5v.5h-3.5z"/>
<path d="M83.9 155.6h3.5v.5h-3.5z"/>
<path d="M116.9 166.8h3.5v.5h-3.5z"/>
<path d="M116.9 165.8h3.5v.5h-3.5z"/>
<path d="M156.8 28.7h10.1v1.5h-10.1z"/>
<path d="M229.1 64.3h2.6v1.3h-2.6z"/>
<path d="M142.3 115h3.5v.5h-3.5z"/>
<path d="M142.3 116h3.5v.5h-3.5z"/>
<path d="M134.7 104.8h3.5v.5h-3.5z"/>
<path d="M134.7 105.9h3.5v.5h-3.5z"/>
</g>
<path d="M192.3 171.6h-1.2v1.3" fill="none" stroke="#800000" stroke-width=".61"/>
<path d="M8.2 9.1h280.6v186.6h-280.6z" fill="none" stroke="#800000" stroke-width=".32"/>
<path d="M149.1 95.4h12.7v15.3h-12.7zM98.3 148.8h12.7v15.2h-12.7z" fill="none" stroke="#800000" stroke-width=".42"/>
<g fill="none" stroke="#008000" stroke-width=".21">
<path d="M47.6 37v-2.5h5v7.6h2.6M93.3 37v-2.5h-5.1v7.6h-2.6M169.5 34.5h5M169.5 32h2.5v2.5M174.5 24.3v5.1h-5M202.5 34.5h2.5M202.5 37h2.5M202.5 32h2.5M230.4 29.4v5.1h-2.5M255.8 37h-2.5v2.6M266 37h2.5M268.5 21.8v2.5"/>
<path d="M268.5 34.5v7.6M39.9 42.1v2.6h15.3M42.5 49.7h12.7M42.5 47.2h12.7M42.5 59.9h12.7M85.6 49.7h5.1M85.6 52.3h5.1M128.8 49.7v20.4h7.6v-2.6M136.4 49.7v7.7M146.6 49.7v17.8M161.8 49.7v7.7M174.5 49.7v25.4h-15.2"/>
<path d="M230.4 57.4v2.5M271 54.8v2.6M34.9 72.6h2.5M42.5 62.4h12.7M42.5 67.5h12.7M42.5 65h12.7M47.6 72.6h7.6M55.2 75.1h-5.1v5.1h-2.5M85.6 75.1h5.1M144.1 65h10.1M146.6 77.7v2.5M151.7 65v10.1h2.5"/>
<path d="M161.8 67.5v7.6M192.3 62.4h7.6M192.3 67.5h7.6M192.3 65h7.6M222.8 65h2.5M230.4 70.1v2.5M258.3 70.1h-2.5v2.5M268.5 70.1h7.6M271 67.5v2.6M34.9 80.2h2.5M34.9 87.8h2.5M55.2 80.2h-2.6v20.3"/>
<path d="M55.2 82.7h-5.1v5.1h-2.5M70.4 95.4v5.1M136.4 95.4v7.7M136.4 98h10.2M164.4 98h2.5M166.9 95.4v7.7h-2.5M192.3 92.9h5.1v7.6M197.4 95.4h25.4v2.6M202.5 98h15.2M230.4 92.9h-12.7v7.6M271 87.8v2.6M136.4 108.1v12.7"/>
<path d="M144.1 118.3v2.5M146.6 108.1h-2.5v5.1M164.4 108.1h2.5v12.7M192.3 108.1h10.2M222.8 108.1h7.6M258.3 103.1h-2.5v2.5M268.5 103.1h7.6M271 100.5v2.6M202.5 123.4v2.5h2.5M215.2 125.9h2.5M215.2 131h2.5M215.2 136.1h2.5"/>
<path d="M253.3 133.5h2.5v5.1h7.6M253.3 131h10.1M253.3 128.5h22.8M263.4 123.4h-7.6v2.5h-2.5M273.6 123.4h2.5M273.6 131h2.5M273.6 138.6h2.5M37.4 158.9h7.6M45 148.8h-5.1v5h-2.5M45 151.3h-2.5v5.1h-5.1M57.7 158.9h5.1M62.8 143.7v22.8"/>
<path d="M85.6 143.7v10.1M85.6 158.9v17.8M85.6 151.3h10.2M93.3 151.3v5.1h2.5M113.6 151.3h15.2v2.5M118.7 143.7v20.3M154.2 146.2v7.6M164.4 146.2v7.6M187.2 141.2v10.1M187.2 156.4v7.6M187.2 146.2h30.5M194.8 156.4v5.1h-7.6"/>
<path d="M194.8 146.2v5.1M202.5 156.4v7.6M210.1 156.4v5.1h-7.6M210.1 141.2v10.1M215.2 146.2v10.2h2.5M215.2 151.3h2.5M217.7 141.2h-15.2v10.1M32.3 166.5v2.6h7.6M37.4 161.5h2.5v15.2M62.8 171.6v5.1M95.8 161.5h-2.5v15.2M118.7 169.1v7.6"/>
<path d="M128.8 164v2.5M128.8 174.2v2.5M159.3 171.6v5.1M217.7 161.5h-2.5v2.5"/>
</g>
<g fill="#008000" stroke="#008000" stroke-width=".21">
<circle cx="39.9" cy="169.1" r=".51"/>
<circle cx="172" cy="34.5" r=".51"/>
<circle cx="187.2" cy="161.5" r=".51"/>
<circle cx="202.5" cy="161.5" r=".51"/>
<circle cx="215.2" cy="146.2" r=".51"/>
<circle cx="194.8" cy="146.2" r=".51"/>
<circle cx="187.2" cy="146.2" r=".51"/>
<circle cx="215.2" cy="151.3" r=".51"/>
<circle cx="118.7" cy="151.3" r=".51"/>
<circle cx="268.5" cy="37" r=".51"/>
<circle cx="271" cy="70.1" r=".51"/>
<circle cx="271" cy="103.1" r=".51"/>
<circle cx="197.4" cy="95.4" r=".51"/>
<circle cx="202.5" cy="141.2" r=".51"/>
<circle cx="210.1" cy="141.2" r=".51"/>
<circle cx="93.3" cy="151.3" r=".51"/>
<circle cx="85.6" cy="151.3" r=".51"/>
<circle cx="136.4" cy="98" r=".51"/>
<circle cx="217.7" cy="98" r=".51"/>
<circle cx="161.8" cy="75.1" r=".51"/>
<circle cx="151.7" cy="65" r=".51"/>
<circle cx="146.6" cy="65" r=".51"/>
<circle cx="166.9" cy="98" r=".51"/>
<circle cx="62.8" cy="158.9" r=".51"/>
</g>
<g font-size="3.7" fill="#800000">
<text x="28" y="12.3">1</text>
<text x="62.2" y="12.3">2</text>
<text x="96.3" y="12.3">3</text>
<text x="130.4" y="12.3">4</text>
<text x="164.5" y="12.3">5</text>
<text x="198.7" y="12.3">6</text>
<text x="232.8" y="12.3">7</text>
<text x="266.9" y="12.3">8</text>
<text x="8.9" y="32.1">A</text>
<text x="285.7" y="32.1">A</text>
<text x="8.9" y="67.9">B</text>
<text x="285.7" y="67.9">B</text>
<text x="8.8" y="103.7">C</text>
<text x="285.6" y="103.7">C</text>
<text x="8.8" y="139.5">D</text>
<text x="285.6" y="139.5">D</text>
<text x="8.9" y="175.3">E</text>
<text x="285.7" y="175.3">E</text>
<text x="28" y="195.1">1</text>
<text x="62.2" y="195.1">2</text>
<text x="96.3" y="195.1">3</text>
<text x="130.4" y="195.1">4</text>
<text x="164.5" y="195.1">5</text>
<text x="198.7" y="195.1">6</text>
<text x="232.8" y="195.1">7</text>
<text x="266.9" y="195.1">8</text>
</g>
<g font-size="3.6" fill="#800000">
<text x="131.4" y="19.3">Ext 12V Input</text>
<text x="184.7" y="19.3">Common Annode SMD RGB LED</text>
<text x="245.6" y="19.3">Config Button</text>
<text x="184.7" y="52.3">TH RGB LED</text>
<text x="245.6" y="52.3">Reset Button</text>
<text x="184.7" y="85.3">Boot/Programming Control</text>
<text x="245.6" y="85.3">GPIO0 Button</text>
<text x="184.7" y="118.3">USB-to-UART</text>
<text x="17.1" y="133.5">USB Input</text>
</g>
<g font-size="3.5">
<text x="3.5" y="205.4">2/11/2018</text>
<text x="19.9" y="205.4">9:13 PM D:\Dropbox\Electronics Stuff\VihHud\VibHub-ESP32\eagle\vibhub_0.1.sch (Sheet: 1/2)</text>
</g>
<g font-size="2.5" fill="#505050">
<text x="172.3" y="21.6">12V</text>
<text x="265.9" y="19">3.3V</text>
<text x="60.3" y="29.2">U1</text>
<text x="227.8" y="26.6">3.3V</text>
<text x="37.4" y="39.3">3.3V</text>
<text x="44.8" y="41.6">GND</text>
<text x="60.3" y="36.5">ESP-WROOM-32</text>
<text x="90.5" y="41.6">GND</text>
<text x="171.8" y="39.1">GND</text>
<text x="127.3" y="46.9">5V</text>
<text x="132.3" y="46.9">V_USB</text>
<text x="144.4" y="46.9">12V</text>
<text x="157.7" y="46.9">V_USB</text>
<text x="169.3" y="46.9">VCC_VM</text>
<text x="250.5" y="44.2">GND</text>
<text x="268.5" y="52">3.3V</text>
<text x="227.8" y="54.6">3.3V</text>
<text x="227.6" y="77.2">GND</text>
<text x="253" y="77.2">GND</text>
<text x="143.8" y="84.8">GND</text>
<text x="268.5" y="85">3.3V</text>
<text x="134.9" y="92.7">5V</text>
<text x="164.7" y="92.7">12V</text>
<text x="49.9" y="105.1">GND</text>
<text x="67.6" y="105.1">GND</text>
<text x="140.8" y="107.9" transform="rotate(-90 140.8 107.9)">C21</text>
<text x="205" y="104.8">BSS138PS</text>
<text x="205" y="102.3">T1T2</text>
<text x="225.3" y="105.6">BSS138PS</text>
<text x="225.3" y="103.1">T1T1</text>
<text x="133.9" y="108.8" transform="rotate(-90 133.9 108.8)">2.2uF</text>
<text x="253" y="110.2">GND</text>
<text x="141.5" y="119.3" transform="rotate(-90 141.5 119.3)">470pF</text>
<text x="148.4" y="118" transform="rotate(-90 148.4 118)">C20</text>
<text x="133.7" y="125.4">GND</text>
<text x="141.3" y="125.4">GND</text>
<text x="164.1" y="125.4">GND</text>
<text x="199.9" y="120.6">3.3V</text>
<text x="222.8" y="122.6">IC1</text>
<text x="58.7" y="140.9">V_USB</text>
<text x="84.1" y="140.9">5V</text>
<text x="116.1" y="140.9">3.3V</text>
<text x="184.6" y="138.4">3.3V</text>
<text x="200.9" y="138.4">5V</text>
<text x="32.2" y="150.5">J1</text>
<text x="80.8" y="153.8">C12</text>
<text x="157.7" y="155.9">D3</text>
<text x="183.1" y="151.3">C1</text>
<text x="190.7" y="151.3">C2</text>
<text x="198.3" y="151.3">C3</text>
<text x="206" y="151.3">C4</text>
<text x="79.9" y="160.7">1.0uF</text>
<text x="182.6" y="158.2">4u7</text>
<text x="189.5" y="158.2">100n</text>
<text x="197.8" y="158.2">4u7</text>
<text x="204.8" y="158.2">100n</text>
<text x="23.9" y="166.7" transform="rotate(-90 23.9 166.7)">USB-MICROB-2</text>
<text x="63.7" y="166.5">C5</text>
<text x="113.8" y="164">C13</text>
<text x="222.8" y="166.5">CP2102N-QFN24</text>
<text x="62.5" y="173.4">100n</text>
<text x="112.9" y="170.9">2.2uF</text>
<text x="171.2" y="172.9" transform="rotate(-90 171.2 172.9)">D_ESD5V3U2U-03F</text>
<text x="184.5" y="168.6">GND</text>
<text x="199.7" y="168.6">GND</text>
<text x="212.4" y="168.6">GND</text>
<text x="37.2" y="181.3">GND</text>
<text x="60" y="181.3">GND</text>
<text x="82.9" y="181.3">GND</text>
<text x="90.5" y="181.3">GND</text>
<text x="115.9" y="181.3">GND</text>
<text x="126" y="181.3">GND</text>
<text x="156.5" y="181.3">GND</text>
</g>
<g font-size="2.1" fill="#505050">
<text x="209.9" y="35.3">BLU</text>
<text x="209.9" y="32.7">RED</text>
<text x="221.6" y="35.3">A</text>
<text x="56.2" y="41.8">1</text>
<text x="83.5" y="41.8">38</text>
<text x="209.9" y="37.8">GRN</text>
<text x="56.2" y="44.3">2</text>
<text x="56.2" y="46.8">3</text>
<text x="60" y="42.9">GND</text>
<text x="60" y="45.4">3V3</text>
<text x="60" y="48">EN</text>
<text x="76" y="42.9">GND</text>
<text x="76.1" y="45.4">IO23</text>
<text x="76.1" y="48">IO22</text>
<text x="83.5" y="44.3">37</text>
<text x="83.5" y="46.8">36</text>
<text x="56.2" y="49.4">4</text>
<text x="56.2" y="51.9">5</text>
<text x="60" y="50.5">SENSOR_VP</text>
<text x="60" y="53">SENSOR_VN</text>
<text x="75.1" y="53">RXD0</text>
<text x="75.3" y="50.5">TXD0</text>
<text x="83.5" y="49.4">35</text>
<text x="83.5" y="51.9">34</text>
<text x="56.2" y="54.5">6</text>
<text x="56.2" y="57">7</text>
<text x="56.2" y="59.5">8</text>
<text x="60" y="55.6">IO34</text>
<text x="60" y="58.1">IO35</text>
<text x="76.1" y="55.6">IO21</text>
<text x="77.7" y="58.1">NC</text>
<text x="83.5" y="54.5">33</text>
<text x="83.5" y="57">32</text>
<text x="83.5" y="59.5">31</text>
<text x="55" y="64.6">10</text>
<text x="56.2" y="62.1">9</text>
<text x="60" y="60.7">IO32</text>
<text x="60" y="63.2">IO33</text>
<text x="60" y="65.7">IO25</text>
<text x="76.1" y="60.7">IO19</text>
<text x="76.1" y="63.2">IO18</text>
<text x="77.3" y="65.7">IO5</text>
<text x="83.5" y="62.1">30</text>
<text x="83.5" y="64.6">29</text>
<text x="204.8" y="65.7">BLU</text>
<text x="204.8" y="63.2">RED</text>
<text x="216.4" y="65.7">C</text>
<text x="55" y="69.7">12</text>
<text x="55.1" y="67.2">11</text>
<text x="60" y="68.3">IO26</text>
<text x="60" y="70.8">IO27</text>
<text x="76.1" y="68.3">IO17</text>
<text x="76.1" y="70.8">IO16</text>
<text x="83.5" y="67.2">28</text>
<text x="83.5" y="69.7">27</text>
<text x="204.8" y="68.3">GRN</text>
<text x="55" y="72.2">13</text>
<text x="55" y="74.8">14</text>
<text x="60" y="73.4">IO14</text>
<text x="60" y="75.9">IO12</text>
<text x="77.3" y="73.4">IO4</text>
<text x="77.3" y="75.9">IO0</text>
<text x="83.5" y="72.2">26</text>
<text x="83.5" y="74.8">25</text>
<text x="55" y="79.9">15</text>
<text x="55" y="82.4">16</text>
<text x="60" y="81">GND</text>
<text x="60" y="83.5">IO13</text>
<text x="76.1" y="83.5">IO15</text>
<text x="77.3" y="81">IO2</text>
<text x="83.5" y="79.9">24</text>
<text x="83.5" y="82.4">23</text>
<text x="55" y="84.9">17</text>
<text x="55" y="87.5">18</text>
<text x="60" y="86">SD2</text>
<text x="60" y="88.6">SD3</text>
<text x="76.1" y="88.6">SDO</text>
<text x="76.6" y="86">SD1</text>
<text x="83.5" y="84.9">22</text>
<text x="83.5" y="87.5">21</text>
<text x="55" y="90">19</text>
<text x="60" y="91.1">CMD</text>
<text x="71.2" y="90.6" transform="rotate(-90 71.2 90.6)">GND</text>
<text x="76.6" y="91.1">CLK</text>
<text x="83.5" y="90">20</text>
<text x="70.1" y="98" transform="rotate(-90 70.1 98)">GND</text>
<text x="151.5" y="98.7">OUT IN</text>
<text x="156.5" y="103.8">EN</text>
<text x="151.5" y="108.9">BP GND</text>
<text x="219.3" y="125.6">9</text>
<text x="250.5" y="125.6">21</text>
<text x="219.3" y="130.6">3</text>
<text x="225.1" y="131.8">USBDP</text>
<text x="225.1" y="126.7">RESET</text>
<text x="241.3" y="129.2">RXD</text>
<text x="241.6" y="126.7">TXD</text>
<text x="241.6" y="131.8">RTS</text>
<text x="250.5" y="128.1">20</text>
<text x="250.5" y="130.6">19</text>
<text x="219.3" y="135.7">4</text>
<text x="225.1" y="136.8">USBDM</text>
<text x="241.4" y="136.8">DTR</text>
<text x="241.6" y="134.3">CTS</text>
<text x="250.5" y="133.2">18</text>
<text x="250.5" y="135.7">23</text>
<text x="219.3" y="140.8">8</text>
<text x="225.1" y="141.9">VBUS</text>
<text x="241.2" y="141.9">DCD</text>
<text x="241.3" y="139.4">DSR</text>
<text x="250.5" y="138.3">22</text>
<text x="250.5" y="140.8">24</text>
<text x="250.5" y="143.3">1</text>
<text x="219.3" y="145.9">7</text>
<text x="225.1" y="147">VREGIN</text>
<text x="234.9" y="149.5">TXLED/IO0</text>
<text x="239" y="144.5">CLK/RI</text>
<text x="250.5" y="148.4">14</text>
<text x="29.7" y="154.6">D+</text>
<text x="35.2" y="153.5">D+</text>
<text x="100.7" y="152.1">IN OUT</text>
<text x="219.3" y="151">5</text>
<text x="225.1" y="152.1">VCCIO</text>
<text x="234.7" y="152.1">RXLED/IO1</text>
<text x="235.3" y="154.6">RS485/IO2</text>
<text x="250.5" y="151">13</text>
<text x="250.5" y="153.5">12</text>
<text x="26.7" y="159.7">VBUS</text>
<text x="30.3" y="157.2">D-</text>
<text x="35.2" y="156">D-</text>
<text x="35.2" y="158.6">VBUS</text>
<text x="35.2" y="161.1">GND</text>
<text x="100.7" y="157.2">EN</text>
<text x="217.3" y="161.1">2*2</text>
<text x="219.3" y="156">6</text>
<text x="225.1" y="157.2">VCC</text>
<text x="232.5" y="157.2">WAKEUP/IO3</text>
<text x="235.5" y="159.7">SUSPEND</text>
<text x="250.5" y="156">11</text>
<text x="250.5" y="158.6">15</text>
<text x="250.5" y="161.1">17</text>
<text x="27.8" y="162.2">GND</text>
<text x="100.7" y="162.2">GNDNC</text>
<text x="225.1" y="162.2">GND</text>
<text x="235.5" y="162.2">SUSPEND</text>
<text x="32" y="173.3" transform="rotate(-90 32 173.3)">SHLD1*8</text>
</g>
<g font-size="1.8" fill="#505050">
<text x="184.7" y="21.8">(Invert LED PWM output)</text>
<text x="195.4" y="32.6">LED_R</text>
<text x="195.5" y="35.1">LED_B</text>
<text x="195.4" y="37.7">LED_G</text>
<text x="38.7" y="47.8">EN</text>
<text x="269.8" y="42.8">BTN_CONFIG</text>
<text x="29.7" y="50.4">BTN_CONFIG</text>
<text x="92" y="52.9">RXD0</text>
<text x="92" y="50.4">TXD0</text>
<text x="220.2" y="52.3">(Invert LED PWM output)</text>
<text x="28.4" y="65.6">MOTOR_1/2.2D</text>
<text x="28.4" y="63.1">MOTOR_2/2.2D</text>
<text x="28.5" y="60.5">MOTOR_3/2.2E</text>
<text x="185.3" y="63.1">LED_R</text>
<text x="185.4" y="65.6">LED_B</text>
<text x="28.4" y="68.1">MOTOR_0/2.2C</text>
<text x="185.2" y="68.1">LED_G</text>
<text x="277.4" y="70.7">EN</text>
<text x="27.9" y="73.2">LED_B</text>
<text x="92" y="75.8">IO0</text>
<text x="27.7" y="80.8">LED_G</text>
<text x="27.8" y="88.5">LED_R</text>
<text x="187.5" y="93.5">RTS</text>
<text x="231.7" y="93.5">DTR</text>
<text x="277.4" y="103.7">IO0</text>
<text x="188.2" y="108.8">IO0</text>
<text x="231.7" y="108.8">EN</text>
<text x="277.4" y="124">RXD0</text>
<text x="206.8" y="131.6">USB_DP</text>
<text x="277.4" y="131.6">RTS</text>
<text x="277.4" y="129.1">TXD0</text>
<text x="206.5" y="136.7">USB_DM</text>
<text x="277.4" y="139.2">DTR</text>
<text x="46.3" y="149.4">USB_DP</text>
<text x="154.9" y="145" transform="rotate(-90 154.9 145)">USB_DM</text>
<text x="165" y="145" transform="rotate(-90 165 145)">USB_DP</text>
<text x="46.3" y="151.9">USB_DM</text>
</g>
</svg>
